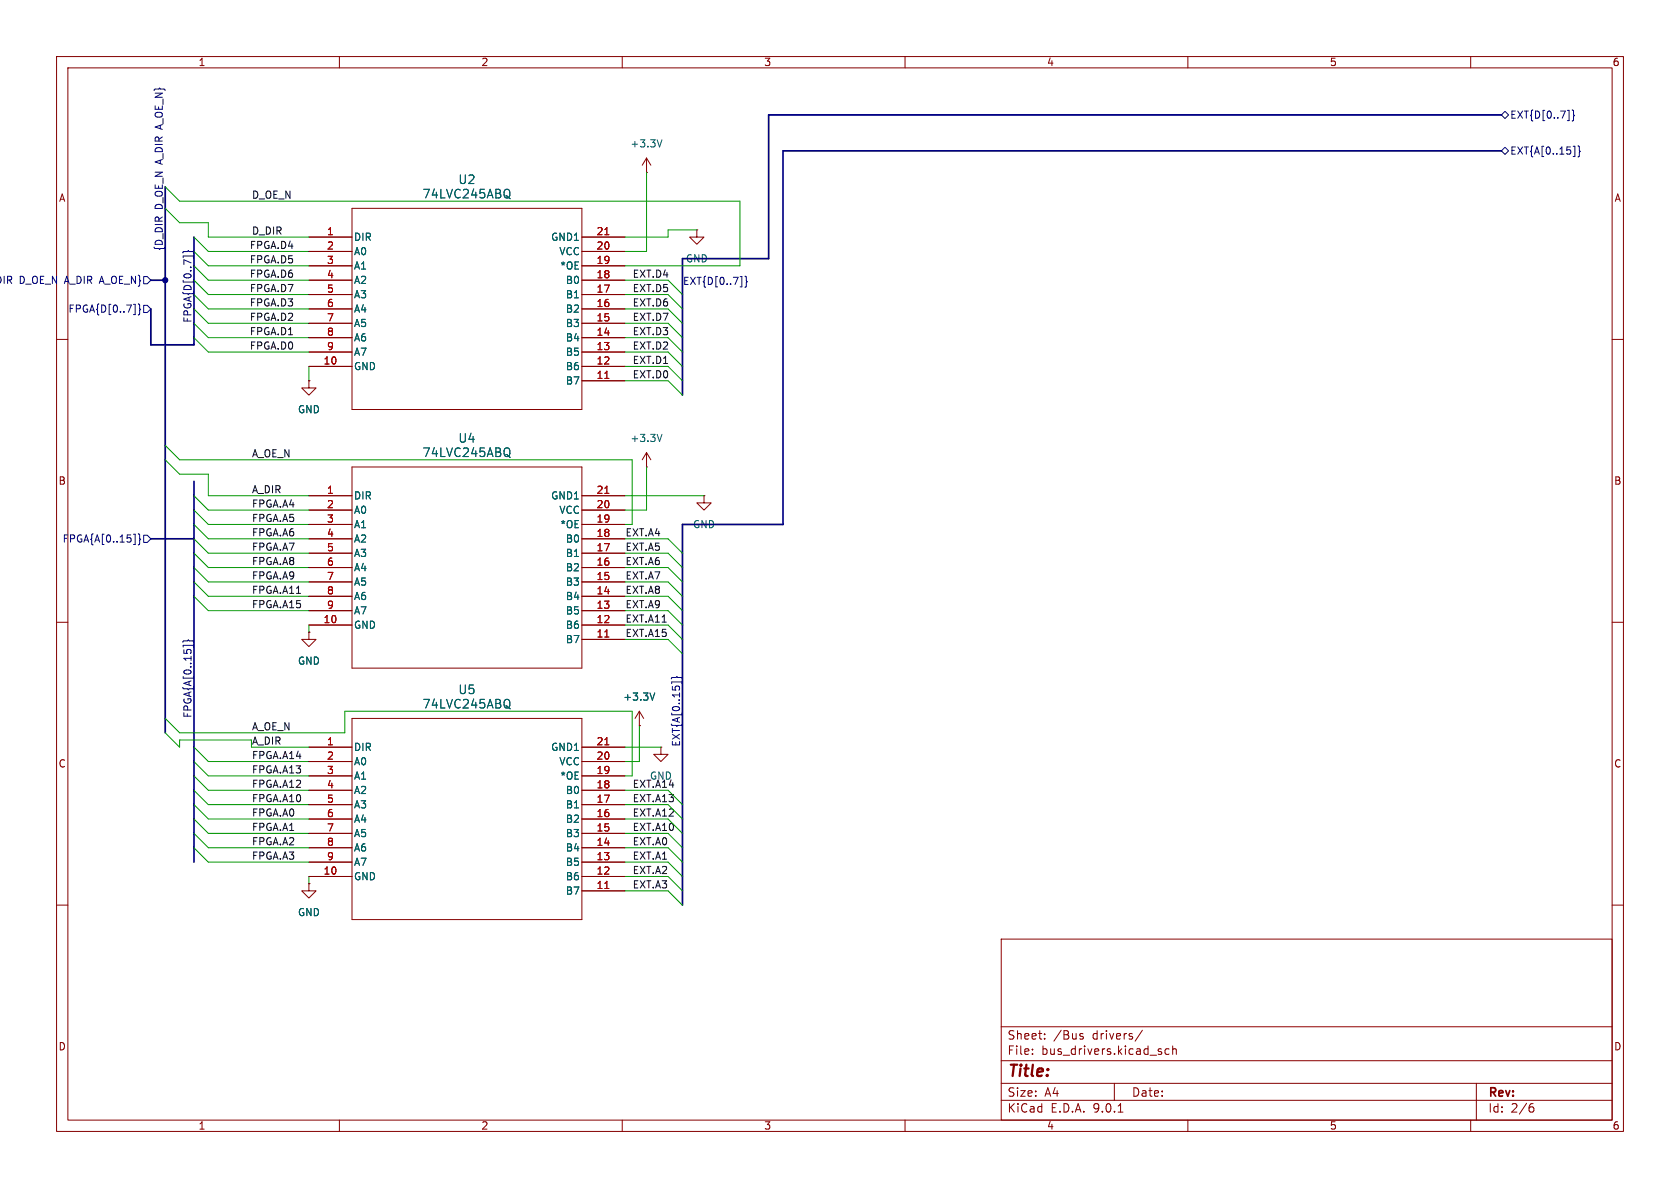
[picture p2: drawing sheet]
<svg xmlns="http://www.w3.org/2000/svg" width="297mm" height="210mm" viewBox="0 0 297 210" stroke-linecap="round" stroke-linejoin="round" font-family="sans-serif">
<g fill="none" stroke="#840000" stroke-width=".18">
<path d="M10 10h277v190h-277zM12 12h273v186h-273zM60 10v2M110 10v2M160 10v2M210 10v2M260 10v2M62.2 36.8h40.7v35.6h-40.7zM114.3 30.5h.1M114.3 27.9v2.6M114.3 27.9l-.8 1.3M114.3 27.9l.8 1.3"/>
<path d="M54.6 41.9h7.6M54.6 44.5h7.6M54.6 47h7.6M54.6 49.5h7.6M54.6 52.1h7.6M54.6 54.6h7.6M54.6 57.2h7.6M54.6 59.7h7.6M102.9 41.9h7.6M102.9 44.5h7.6M102.9 47h7.6M102.9 49.5h7.6"/>
<path d="M102.9 52.1h7.6M102.9 54.6h7.6M102.9 57.2h7.6M102.9 59.7h7.6M123.2 40.6v1.3h1.3l-1.3 1.3-1.3-1.3h1.3M123.2 40.6h.1M10 60h2M54.6 67.3v1.3h1.3l-1.3 1.3-1.3-1.3h1.3M54.6 67.3h.1M54.6 62.2h7.6M54.6 64.8h7.6M102.9 62.2h7.6"/>
<path d="M102.9 64.8h7.6M102.9 67.3h7.6M285 60h2M54.6 87.6h7.6M54.6 90.2h7.6M54.6 92.7h7.6M54.6 95.3h7.6M54.6 97.8h7.6M62.2 82.6h40.7v35.5h-40.7zM102.9 87.6h7.6M102.9 90.2h7.6M102.9 92.7h7.6"/>
<path d="M102.9 95.3h7.6M102.9 97.8h7.6M114.3 82.6h.1M114.3 80l-.8 1.3M114.3 80l.8 1.3M114.3 80v2.6M124.5 87.6v1.3h1.2l-1.2 1.3-1.3-1.3h1.3M124.5 87.6h.1M10 110h2M54.6 111.8v1.2h1.3l-1.3 1.3-1.3-1.3h1.3M54.6 111.8h.1M54.6 100.3h7.6"/>
<path d="M54.6 102.9h7.6M54.6 105.4h7.6M54.6 108h7.6M54.6 110.5h7.6M102.9 100.3h7.6M102.9 102.9h7.6M102.9 105.4h7.6M102.9 108h7.6M102.9 110.5h7.6M102.9 113h7.6M285 110h2M54.6 132.1h7.6"/>
<path d="M54.6 134.6h7.6M54.6 137.2h7.6M54.6 139.7h7.6M62.2 127h40.7v35.6h-40.7zM102.9 132.1h7.6M102.9 134.6h7.6M102.9 137.2h7.6M102.9 139.7h7.6M113 128.3h.1M113 125.7l-.7 1.3M113 125.7l.8 1.3M113 125.7v2.6"/>
<path d="M116.8 132.1v1.3h1.3l-1.3 1.2-1.2-1.2h1.2M116.8 132.1h.1M54.6 156.2v1.3h1.3l-1.3 1.3-1.3-1.3h1.3M54.6 156.2h.1M54.6 142.2h7.6M54.6 144.8h7.6M54.6 147.3h7.6M54.6 149.9h7.6M54.6 152.4h7.6M54.6 154.9h7.6M102.9 142.2h7.6M102.9 144.8h7.6"/>
<path d="M102.9 147.3h7.6M102.9 149.9h7.6M102.9 152.4h7.6M102.9 154.9h7.6M102.9 157.5h7.6M10 160h2M177 166h108v32h-108zM285 160h2M60 198v2M110 198v2M160 198v2M177 194.5h108"/>
<path d="M177 191.5h108M177 187.5h108M177 181.5h108M182.5 186.3v.1M182.5 185.5v.1M184.7 183.6v.1M184.7 182.8v.1M191 183.1l.5 .2v.1v.2l-.5 .1M191 182.8h.5M197 191.5v3M197.7 196.6h.8M202 182.1l-1.3 2"/>
<path d="M205.3 186v.3M206.7 185.5l-.5-.1-.2 .3v.4l.1 .2h.6M207.3 185.5l.2-.1 .4 .1 .1 .9M207.3 184.9v1.5M210 198v2M260 198v2M261 191.5v6.5M270.6 195.7h.4l.2 .3-.1 .5-.5 .1M271 195.1l-.4 .1"/>
</g>
<path d="M89.7 34.7l.5 .4M89.8 33.5h.1a.97 .97 0 0 1-.1 1.5M117 24.7l-.4 1.3M89.8 79.2l.1 .1a.97 .97 0 0 1-.1 1.4M117 76.8l-.4 1.2M89.7 80.4l.5 .5M89.7 124.9l.5 .4M89.8 123.6l.1 .1a.97 .97 0 0 1-.1 1.5M115.8 122.5l-.5 1.3" fill="none" stroke="#006464" stroke-width=".18"/>
<path d="M106.9 41.5h.7M106.9 66.9h.7M106.9 87.2h.7M106.9 112.6h.7M106.9 131.7h.7M106.9 157.1h.7" fill="none" stroke="#a90000" stroke-width=".18"/>
<g fill="none" stroke="#000084" stroke-width=".18">
<path d="M277.1 19.5h.3v1.8h-.3M277.9 19.4l.3 .2v.6l.2 .2-.2 .2v.6l-.3 .2M265.4 26.7l.7-.7 .6 .7-.6 .6zM265.4 20.3l.7-.6 .6 .6-.6 .7zM278.1 25.9h.3v1.8h-.3M279 25.8l.2 .2v.6l.2 .2-.2 .1v.7l-.2 .1M23.6 53.8h.3v1.8h-.3M24.4 53.7l.3 .2v.6l.2 .2-.2 .2v.6l-.3 .2M25.4 54h.6l.7 .6-.7 .6h-.6zM25.4 48.9h.6l.7 .6-.7 .7h-.6zM32.3 44.7l.2-.2h.6l.2-.2 .2 .2h.6l.2 .2M32.4 45.6v-.3h1.8v.3"/>
<path d="M130.8 48.9h.4v1.8h-.4M131.7 48.8l.2 .2v.6l.2 .2-.2 .2v.6l-.2 .2M23.6 94.4h.3v1.9h-.3M24.4 94.4l.3 .2v.6l.2 .1-.2 .2v.6l-.3 .2M25.4 94.6h.6l.7 .7-.7 .6h-.6zM32.3 113.5l.2-.2h.6l.2-.2 .2 .2h.6l.2 .2M32.4 114.4v-.3h1.8v.3M118.7 120l.2-.2h.6l.2-.2 .1 .2h.6l.2 .2M118.7 120.9v-.4h1.9v.4"/>
</g>
<path d="M29.2 33v96.5M265.4 20.3h-129.5v25.4h-15.3v24.2M265.4 26.7h-127v66h-17.8v67.3M26.7 54.6v6.4h7.6v-3.8M26.7 49.5h2.5M34.3 41.9v5.1M26.7 95.3h7.6M34.3 85.1v67.3" fill="none" stroke="#000084" stroke-width=".3"/>
<g fill="none" stroke="#009600" stroke-width=".18">
<path d="M29.2 36.8l2.5 2.6h5.1v2.5h17.8M29.2 33l2.5 2.6h99.1v11.4h-20.3M114.3 30.5v14h-3.8M34.3 41.9l2.5 2.6h17.8M34.3 44.5l2.5 2.5h17.8M34.3 47l2.5 2.5h17.8M34.3 57.2l2.5 2.5h17.8M34.3 59.7l2.5 2.5h17.8M34.3 54.6l2.5 2.6h17.8M34.3 52.1l2.5 2.5h17.8M34.3 49.5l2.5 2.6h17.8M110.5 49.5h7.6l2.5 2.6"/>
<path d="M110.5 59.7h7.6l2.5 2.5M110.5 57.2h7.6l2.5 2.5M110.5 54.6h7.6l2.5 2.6M110.5 52.1h7.6l2.5 2.5M123.2 40.6h-5.1v1.3h-7.6M29.2 78.7l2.5 2.6h80.1v11.4h-1.3M54.6 64.8v2.5M110.5 62.2h7.6l2.5 2.6M110.5 64.8h7.6l2.5 2.5M110.5 67.3h7.6l2.5 2.6M29.2 81.3l2.5 2.5h5.1v3.8h17.8M34.3 95.3l2.5 2.5h17.8"/>
<path d="M34.3 97.8l2.5 2.5h17.8M34.3 92.7l2.5 2.6h17.8M34.3 87.6l2.5 2.6h17.8M34.3 90.2l2.5 2.5h17.8M110.5 97.8h7.6l2.5 2.5M110.5 87.6h14M110.5 95.3h7.6l2.5 2.5M114.3 82.6v7.6h-3.8M34.3 102.9l2.5 2.5h17.8M34.3 100.3l2.5 2.6h17.8M34.3 105.4l2.5 2.6h17.8M54.6 110.5v1.3"/>
<path d="M110.5 105.4h7.6l2.5 2.6M110.5 102.9h7.6l2.5 2.5M110.5 108h7.6l2.5 2.5M110.5 100.3h7.6l2.5 2.6M110.5 113h7.6l2.5 2.6M110.5 110.5h7.6l2.5 2.5M29.2 127l2.5 2.5h29.3v-3.8h50.8v11.5h-1.3M29.2 129.5l2.5 2.6v-1.3h12.7M34.3 137.2l2.5 2.5h17.8M34.3 134.6l2.5 2.6h17.8M34.3 132.1l2.5 2.5h17.8M34.3 139.7l2.5 2.5h17.8"/>
<path d="M44.4 132.1h10.2M110.5 139.7h7.6l2.5 2.5M110.5 132.1h6.3M113 128.3v6.3h-2.5M34.3 144.8l2.5 2.5h17.8M34.3 142.2l2.5 2.6h17.8M34.3 147.3l2.5 2.6h17.8M34.3 149.9l2.5 2.5h17.8M54.6 154.9v1.3M110.5 147.3h7.6l2.5 2.6M110.5 144.8h7.6l2.5 2.5M110.5 149.9h7.6l2.5 2.5"/>
<path d="M110.5 142.2h7.6l2.5 2.6M110.5 154.9h7.6l2.5 2.6M110.5 152.4h7.6l2.5 2.5M110.5 157.5h7.6l2.5 2.5"/>
</g>
<circle cx="29.2" cy="49.5" r=".46" fill="#000084" stroke="#000084" stroke-width=".18"/>
<text font-size="2.8" fill="#840000" x="178" y="190.9">Title:</text>
<g font-size="2.1" fill="#006464">
<text x="74.6" y="35.3">74LVC245ABQ</text>
<text x="80.9" y="32.7">U2</text>
<text x="74.6" y="81">74LVC245ABQ</text>
<text x="80.9" y="78.5">U4</text>
<text x="74.6" y="125.5">74LVC245ABQ</text>
<text x="80.9" y="122.9">U5</text>
</g>
<g font-size="2.1" fill="#840000">
<text x="178" y="184">Sheet:</text>
<text x="186.2" y="184">/Bus</text>
<text x="193.2" y="184">drivers/</text>
<text x="178" y="186.7">File:</text>
<text x="184.1" y="186.7">bus_drivers.kicad_sch</text>
<text x="178" y="196.9">KiCad</text>
<text x="178" y="194.1">Size:</text>
<text x="184.7" y="194.1">A4</text>
<text x="185.7" y="196.9">E.D.A.</text>
<text x="193.3" y="196.9">9.0.1</text>
<text x="200" y="194.1">Date:</text>
<text x="263" y="194.3">Rev:</text>
<text x="263" y="196.9">Id:</text>
<text x="267.1" y="196.9">2/6</text>
</g>
<g font-size="1.8" fill="#840000">
<text x="35" y="11.9">1</text>
<text x="85" y="11.9">2</text>
<text x="135" y="11.9">3</text>
<text x="185" y="11.9">4</text>
<text x="235" y="11.9">5</text>
<text x="285" y="11.9">6</text>
<text x="10.3" y="35.9">A</text>
<text x="285.3" y="35.9">A</text>
<text x="10.3" y="85.9">B</text>
<text x="285.3" y="85.9">B</text>
<text x="10.3" y="135.9">C</text>
<text x="285.3" y="135.9">C</text>
<text x="10.3" y="185.9">D</text>
<text x="285.3" y="185.9">D</text>
<text x="35" y="199.9">1</text>
<text x="85" y="199.9">2</text>
<text x="135" y="199.9">3</text>
<text x="185" y="199.9">4</text>
<text x="235" y="199.9">5</text>
<text x="285" y="199.9">6</text>
</g>
<g font-size="1.8" fill="#000084">
<text x="266.9" y="21.2">EXT{D[0..7]}</text>
<text x="266.9" y="27.5">EXT{A[0..15]}</text>
<text x="28.9" y="37.1" transform="rotate(-90 28.9 37.1)">D_OE_N A_DIR A_OE_N}</text>
<text x="28.9" y="44.5" transform="rotate(-90 28.9 44.5)">{D_DIR</text>
<text x=".1" y="50.4">IR</text>
<text x="3.4" y="50.4">D_OE_N</text>
<text x="11.6" y="50.4">A_DIR A_OE_N}</text>
<text x="120.6" y="50.5">EXT{D[0..7]}</text>
<text x="12" y="55.5">FPGA{D[0..7]}</text>
<text x="33.9" y="57.2" transform="rotate(-90 33.9 57.2)">FPGA{D[0..7]}</text>
<text x="11" y="96.1">FPGA{A[0..15]}</text>
<text x="33.9" y="127" transform="rotate(-90 33.9 127)">FPGA{A[0..15]}</text>
<text x="120.3" y="132.1" transform="rotate(-90 120.3 132.1)">EXT{A[0..15]}</text>
</g>
<g font-size="1.8" fill="#006464">
<text x="111.4" y="26.3">+3.3V</text>
<text x="62.5" y="42.8">DIR</text>
<text x="62.5" y="45.3">A0</text>
<text x="62.5" y="47.9">A1</text>
<text x="97.3" y="42.8">GND1</text>
<text x="98.8" y="45.3">VCC</text>
<text x="99" y="47.9">*OE</text>
<text x="121.2" y="46.6">GND</text>
<text x="62.5" y="50.4">A2</text>
<text x="62.5" y="52.9">A3</text>
<text x="99.9" y="50.4">B0</text>
<text x="99.9" y="52.9">B1</text>
<text x="62.5" y="55.5">A4</text>
<text x="62.5" y="58">A5</text>
<text x="99.9" y="55.5">B2</text>
<text x="99.9" y="58">B3</text>
<text x="62.5" y="60.6">A6</text>
<text x="62.5" y="63.1">A7</text>
<text x="62.5" y="65.6">GND</text>
<text x="99.9" y="60.6">B4</text>
<text x="99.9" y="63.1">B5</text>
<text x="99.9" y="65.6">B6</text>
<text x="99.9" y="68.2">B7</text>
<text x="52.6" y="73.3">GND</text>
<text x="111.4" y="78.3">+3.3V</text>
<text x="62.5" y="88.5">DIR</text>
<text x="97.3" y="88.5">GND1</text>
<text x="62.5" y="91">A0</text>
<text x="62.5" y="93.6">A1</text>
<text x="98.8" y="91">VCC</text>
<text x="99" y="93.6">*OE</text>
<text x="122.4" y="93.6">GND</text>
<text x="62.5" y="96.1">A2</text>
<text x="62.5" y="98.7">A3</text>
<text x="62.5" y="101.2">A4</text>
<text x="99.9" y="96.1">B0</text>
<text x="99.9" y="98.7">B1</text>
<text x="99.9" y="101.2">B2</text>
<text x="62.5" y="103.7">A5</text>
<text x="62.5" y="106.3">A6</text>
<text x="99.9" y="103.7">B3</text>
<text x="99.9" y="106.3">B4</text>
<text x="62.5" y="108.8">A7</text>
<text x="62.5" y="111.4">GND</text>
<text x="99.9" y="108.8">B5</text>
<text x="99.9" y="111.4">B6</text>
<text x="99.9" y="113.9">B7</text>
<text x="52.6" y="117.7">GND</text>
<text x="110.1" y="124.1">+3.3V</text>
<text x="62.5" y="132.9">DIR</text>
<text x="62.5" y="135.5">A0</text>
<text x="97.3" y="132.9">GND1</text>
<text x="98.8" y="135.5">VCC</text>
<text x="62.5" y="138">A1</text>
<text x="62.5" y="140.6">A2</text>
<text x="62.5" y="143.1">A3</text>
<text x="99" y="138">*OE</text>
<text x="99.9" y="140.6">B0</text>
<text x="99.9" y="143.1">B1</text>
<text x="62.5" y="145.6">A4</text>
<text x="62.5" y="148.2">A5</text>
<text x="99.9" y="145.6">B2</text>
<text x="99.9" y="148.2">B3</text>
<text x="62.5" y="150.7">A6</text>
<text x="62.5" y="153.3">A7</text>
<text x="62.5" y="155.8">GND</text>
<text x="99.9" y="150.7">B4</text>
<text x="99.9" y="153.3">B5</text>
<text x="99.9" y="155.8">B6</text>
<text x="99.9" y="158.3">B7</text>
<text x="52.6" y="162.2">GND</text>
</g>
<g font-size="1.8" fill="#0f0f0f">
<text x="44.4" y="35.2">D_OE_N</text>
<text x="44.4" y="41.6">D_DIR</text>
<text x="44.1" y="44.1">FPGA.D4</text>
<text x="44.1" y="46.6">FPGA.D5</text>
<text x="44.1" y="51.7">FPGA.D7</text>
<text x="44.1" y="49.2">FPGA.D6</text>
<text x="111.8" y="51.7">EXT.D5</text>
<text x="111.8" y="49.2">EXT.D4</text>
<text x="44.1" y="56.8">FPGA.D2</text>
<text x="44.1" y="59.3">FPGA.D1</text>
<text x="44.1" y="54.3">FPGA.D3</text>
<text x="111.8" y="59.3">EXT.D3</text>
<text x="111.8" y="54.3">EXT.D6</text>
<text x="111.8" y="56.8">EXT.D7</text>
<text x="44.1" y="61.9">FPGA.D0</text>
<text x="111.8" y="61.9">EXT.D2</text>
<text x="111.8" y="64.4">EXT.D1</text>
<text x="111.8" y="67">EXT.D0</text>
<text x="44.4" y="80.9">A_OE_N</text>
<text x="44.4" y="89.8">FPGA.A4</text>
<text x="44.4" y="87.3">A_DIR</text>
<text x="44.4" y="92.4">FPGA.A5</text>
<text x="44.4" y="94.9">FPGA.A6</text>
<text x="110.5" y="94.9">EXT.A4</text>
<text x="44.4" y="97.4">FPGA.A7</text>
<text x="44.4" y="100">FPGA.A8</text>
<text x="110.5" y="100">EXT.A6</text>
<text x="110.5" y="97.4">EXT.A5</text>
<text x="44.4" y="102.5">FPGA.A9</text>
<text x="44.4" y="105.1">FPGA.A11</text>
<text x="44.4" y="107.6">FPGA.A15</text>
<text x="110.5" y="105.1">EXT.A8</text>
<text x="110.5" y="102.5">EXT.A7</text>
<text x="110.5" y="107.6">EXT.A9</text>
<text x="110.5" y="112.7">EXT.A15</text>
<text x="110.5" y="110.1">EXT.A11</text>
<text x="44.4" y="129.2">A_OE_N</text>
<text x="44.4" y="136.8">FPGA.A13</text>
<text x="44.4" y="134.3">FPGA.A14</text>
<text x="44.4" y="139.4">FPGA.A12</text>
<text x="44.4" y="141.9">FPGA.A10</text>
<text x="111.8" y="141.9">EXT.A13</text>
<text x="111.8" y="139.4">EXT.A14</text>
<text x="114.8" y="138">GND</text>
<text x="44.4" y="149.5">FPGA.A2</text>
<text x="44.4" y="144.4">FPGA.A0</text>
<text x="44.4" y="147">FPGA.A1</text>
<text x="111.8" y="144.4">EXT.A12</text>
<text x="111.8" y="149.5">EXT.A0</text>
<text x="111.8" y="147">EXT.A10</text>
<text x="44.4" y="152.1">FPGA.A3</text>
<text x="111.8" y="154.6">EXT.A2</text>
<text x="111.8" y="152.1">EXT.A1</text>
<text x="111.8" y="157.1">EXT.A3</text>
</g>
<g font-size="1.8" fill="#a90000">
<text x="57.7" y="41.7">1</text>
<text x="105.4" y="41.7">21</text>
<text x="57.7" y="44.2">2</text>
<text x="57.7" y="46.7">3</text>
<text x="105.4" y="44.2">20</text>
<text x="105.4" y="46.7">19</text>
<text x="57.7" y="49.3">4</text>
<text x="57.7" y="51.8">5</text>
<text x="105.4" y="49.3">18</text>
<text x="105.4" y="51.8">17</text>
<text x="57.7" y="54.4">6</text>
<text x="57.7" y="56.9">7</text>
<text x="57.7" y="59.4">8</text>
<text x="105.4" y="54.4">16</text>
<text x="105.4" y="56.9">15</text>
<text x="105.4" y="59.4">14</text>
<text x="57.1" y="64.5">10</text>
<text x="57.7" y="62">9</text>
<text x="105.4" y="62">13</text>
<text x="105.4" y="64.5">12</text>
<text x="105.4" y="67.1">11</text>
<text x="57.7" y="87.4">1</text>
<text x="57.7" y="89.9">2</text>
<text x="105.4" y="87.4">21</text>
<text x="105.4" y="89.9">20</text>
<text x="57.7" y="92.5">3</text>
<text x="57.7" y="95">4</text>
<text x="105.4" y="92.5">19</text>
<text x="105.4" y="95">18</text>
<text x="57.7" y="97.5">5</text>
<text x="57.7" y="100.1">6</text>
<text x="105.4" y="97.5">17</text>
<text x="105.4" y="100.1">16</text>
<text x="57.7" y="102.6">7</text>
<text x="57.7" y="105.2">8</text>
<text x="57.7" y="107.7">9</text>
<text x="105.4" y="102.6">15</text>
<text x="105.4" y="105.2">14</text>
<text x="105.4" y="107.7">13</text>
<text x="57.1" y="110.2">10</text>
<text x="105.4" y="110.2">12</text>
<text x="105.4" y="112.8">11</text>
<text x="57.7" y="131.8">1</text>
<text x="105.4" y="131.8">21</text>
<text x="57.7" y="134.4">2</text>
<text x="57.7" y="136.9">3</text>
<text x="105.4" y="134.4">20</text>
<text x="105.4" y="136.9">19</text>
<text x="57.7" y="139.4">4</text>
<text x="57.7" y="142">5</text>
<text x="105.4" y="139.4">18</text>
<text x="105.4" y="142">17</text>
<text x="57.7" y="144.5">6</text>
<text x="57.7" y="147.1">7</text>
<text x="57.7" y="149.6">8</text>
<text x="105.4" y="144.5">16</text>
<text x="105.4" y="147.1">15</text>
<text x="105.4" y="149.6">14</text>
<text x="57.1" y="154.7">10</text>
<text x="57.7" y="152.1">9</text>
<text x="105.4" y="152.1">13</text>
<text x="105.4" y="154.7">12</text>
<text x="105.4" y="157.2">11</text>
</g>
<text font-size="1.8" fill="#009600" x="44.4" y="131.7">A_DIR</text>
</svg>
